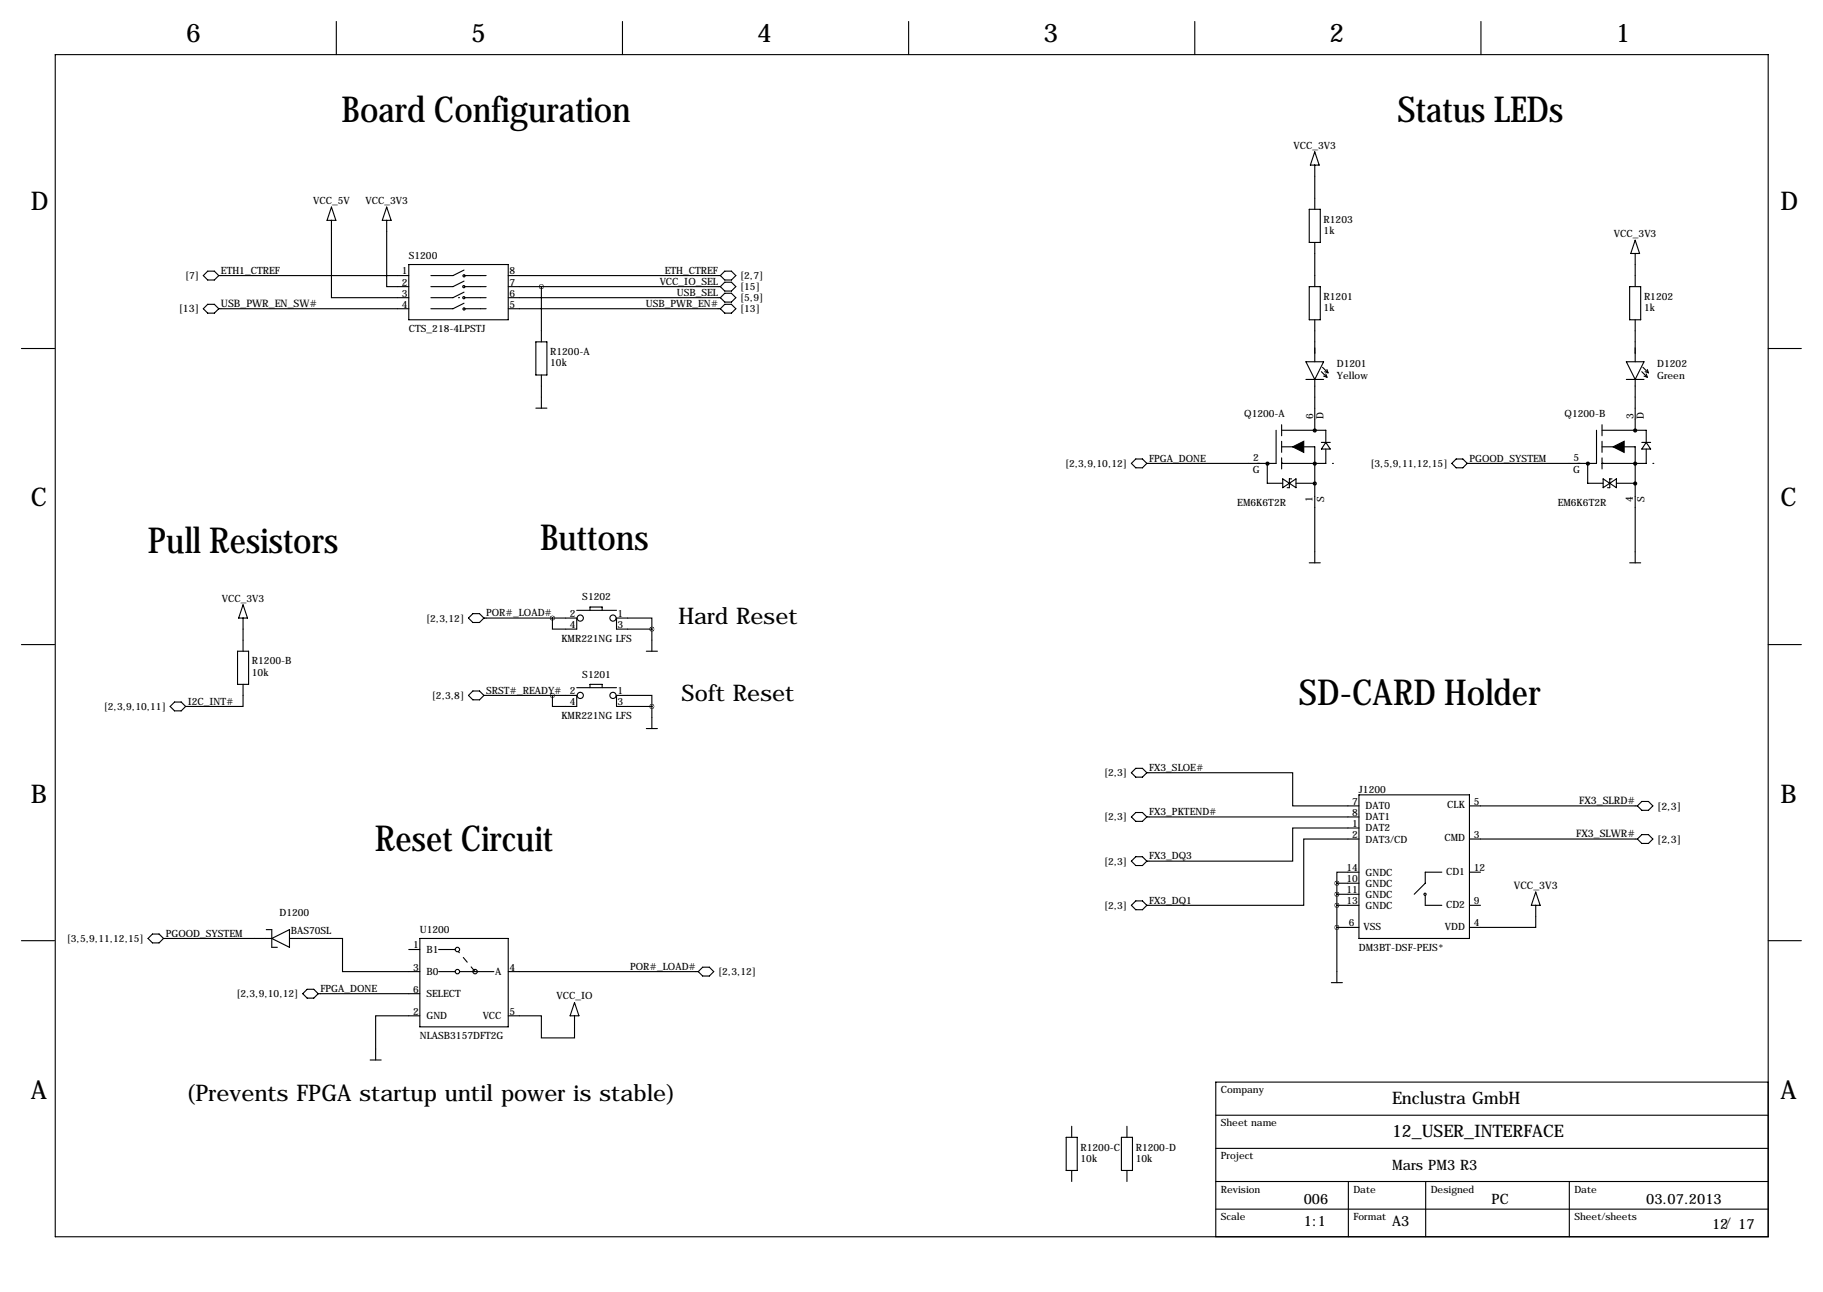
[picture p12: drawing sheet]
<svg xmlns="http://www.w3.org/2000/svg" width="419mm" height="297mm" viewBox="0 0 419 297" stroke-linecap="round" stroke-linejoin="round" font-family="sans-serif">
<g fill="none" stroke="#000" stroke-width=".25">
<path d="M12.7 12.6h393.8v271.7h-393.8zM77.3 4.9v7.7M143.1 4.9v7.7M208.9 4.9v7.7M274.7 4.9v7.7M340.5 4.9v7.7M302.3 38v10.1M302.3 34.9l1 3.1h-2.1zM76.2 50.7v17.7h17.8M76.2 47.6l1 3.1h-2zM88.9 50.7v15.2h5.1M88.9 47.6l1 3.1h-2z"/>
<path d="M301 48.1h2.5v7.6h-2.5zM302.3 55.7v10.2M375.9 58.3v7.6M375.9 55.2l1 3.1h-2zM46.7 63.4l1.1-1.1h1.5l1 1.1-1 1h-1.5zM46.7 71l1.1-1h1.5l1 1-1 1h-1.5zM50.3 63.4h43.7M50.3 71h43.7M94 60.8h22.8v12.7h-22.8zM105.4 68.4h.1M106.7 64.6l-2.6 1.3h-5M106.7 65.9h5.1"/>
<path d="M106.7 62.1l-2.6 1.3h-5M106.7 63.4h5.1M106.7 67.2l-2.6 1.2h-5M106.7 68.4h5.1M106.7 69.7l-2.6 1.3h-5M106.7 71h5.1M116.8 65.9h48.8M116.8 63.4h48.8M116.8 68.4h48.8M116.8 71h48.8M123.2 78.6h2.5v7.6h-2.5zM124.5 65.9v12.7"/>
<path d="M166.6 62.3h1.5l1.1 1.1-1.1 1h-1.5l-1-1zM166.6 67.4h1.5l1.1 1-1.1 1.1h-1.5l-1-1.1zM166.6 70h1.5l1.1 1-1.1 1h-1.5l-1-1zM166.6 64.9h1.5l1.1 1-1.1 1h-1.5l-1-1zM301 65.9h2.5v7.6h-2.5zM302.3 73.5v9.7M374.6 65.9h2.6v7.6h-2.6zM375.9 73.5v9.7M4.9 80.1h7.6M123.2 93.8h2.5M124.5 86.2v7.6M293.4 98.9v7.6h-29.7"/>
<path d="M294.6 97.6v2.6M294.6 98.9h10.2v2.8M300.2 83.2h4.1l-2 4zM300.2 87.2h4.1M302.3 87.2v11.7M303.8 85.5l1.3 1.2M304 84.4l1.3 1.3M304.3 86.5l.8 .2M304.5 85.5l.8 .2M304.8 86l.3 .7M305.1 84.9l.2 .8M367 98.9v7.6h-29.7"/>
<path d="M368.3 98.9h10.2v2.8M368.3 97.6v2.6M373.9 83.2h4.1l-2.1 4zM373.9 87.2h4.1M375.9 87.2v11.7M377.4 85.5l1.3 1.2M377.7 84.4l1.3 1.3M378 86.5l.7 .2M378.2 85.5l.8 .2M378.5 86l.2 .7M378.7 84.9l.3 .8M406.5 80.1h7.6"/>
<path d="M261.1 105.5h1.5l1.1 1-1.1 1.1h-1.5l-1-1.1zM291.3 106.5v4.6h3.6M294.6 106.5h.1M294.6 101.5v2.5M294.6 105.3v2.5M294.6 102.7h2.6M294.9 110.1v2l3-2v2zM296.9 110.1h-.5v2h-.5M297.9 111.1h4.4M299.7 102.7h2.6v26.7M303.8 101.7h2M304.8 103.2v3.3h-10.2"/>
<path d="M304.8 101.7l1 1.5h-2zM306.3 106.5h.1M333.8 106.5l1-1h1.5l1 1-1 1.1h-1.5zM365 106.5v4.6h3.6M368.3 106.5h.1M368.3 102.7h2.5M368.3 101.5v2.5M368.3 105.3v2.5M368.6 110.1l3 2v-2l-3 2zM370.6 110.1h-.5v2h-.5M371.6 111.1h4.3M373.4 102.7h2.5v26.7"/>
<path d="M377.4 101.7h2.1M378.5 103.2v3.3h-10.2M378.5 101.7l1 1.5h-2.1zM380 106.5h.1M55.9 139.1l1 3h-2zM301 129.4h2.5M374.6 129.4h2.6M4.9 148.2h7.6M54.6 149.7h2.5v7.6h-2.5zM55.9 157.3v5.1h-13.2M55.9 142.1v7.6M107.7 142.1l1-1h1.5l1.1 1-1.1 1h-1.5z"/>
<path d="M107.7 159.9l1-1h1.5l1.1 1-1.1 1h-1.5zM111.3 142.1h21.3v2.5h-5.6v-2.5M111.3 159.9h21.3v2.5h-5.6v-2.5M132.6 140.3h9.1M132.6 158.1h9.1M135.6 140.3v-.7h2.8v.7M135.6 158.1v-.8h2.8v.8M141.7 142.1h8.2v2.5h-8.2zM141.7 159.9h8.2v2.5h-8.2zM148.6 149.7h2.5M149.9 144.6v5.1M406.5 148.2h7.6"/>
<path d="M39.1 162.4l1-1h1.6l1 1-1 1h-1.6zM148.6 167.5h2.5M149.9 162.4v5.1M261.1 176.6h1.5l1.1 1.1-1.1 1h-1.5l-1-1zM263.7 177.7h33.5v7.6h15.2M261.1 186.8h1.5l1.1 1-1.1 1h-1.5l-1-1zM261.1 197h1.5l1.1 1-1.1 1h-1.5l-1-1zM263.7 187.8h48.7M312.4 190.4h-15.2v7.6h-33.5M312.4 192.9h-12.7v15.2h-36M312.4 182.7h25.4v33.1h-25.4zM337.8 185.3h38.6"/>
<path d="M337.8 192.9h38.6M376.4 192.9l1-1h1.6l1 1-1 1h-1.6zM377.4 184.3h1.6l1 1-1 1h-1.6l-1-1zM4.9 216.3h7.6M35.1 214.7h1.5l1 1.1-1 1h-1.5l-1.1-1zM37.6 215.8h24.9M61.2 213.7h1.3v4.1h1.3M62.5 215.8l4-2.1v4.1zM66.5 215.8h12.2v7.6h17.8M94 218.3h2.5M96.5 215.8h20.3v20.3h-20.3zM100.8 218.3h3.8"/>
<path d="M261.1 207.1h1.5l1.1 1-1.1 1.1h-1.5l-1-1.1zM307.3 208.1h5.1M307.3 203.1h5.1M307.3 205.6h5.1M307.3 213.2h5.1M307.3 203.1v22.8M312.4 200.5h-5.1v2.6M327.7 205.9v2.2h3.8M331.5 200.5h-3.8v2.6l-2.6 2.5M337.8 208.1h2.6M337.8 200.5h2.6M353.1 208.1v5.1h-15.3"/>
<path d="M353.1 205.1l1 3h-2.1zM406.5 216.3h7.6M69.6 228.5l1-1.1h1.5l1.1 1.1-1.1 1h-1.5zM73.2 228.5h23.3M96.5 233.5h-10.1v10.2M100.8 223.4h3.8M105.7 223.4h7.8M116.8 233.5h7.7v5.1h7.6v-5.1M116.8 223.4h43.7M132.1 230.5l1 3h-2zM160.5 223.4l1-1h1.6l1 1-1 1h-1.6zM306.1 225.9h2.5"/>
<path d="M85.1 243.7h2.5M246.4 258.9v2.6M259.1 258.9v2.6M279.5 256.4h127M406.5 248.8h-127v35.5M245.1 261.5h2.5v7.6h-2.5zM246.4 269.1v2.5M257.8 261.5h2.5v7.6h-2.5zM259.1 269.1v2.5M279.5 278h127M279.5 271.6h127M279.5 264h127"/>
<path d="M310 271.6v12.7M327.8 271.6v12.7M360.8 271.6v12.7"/>
<circle cx="106.6" cy="65.9" r=".25"/>
<circle cx="106.6" cy="68.4" r=".25"/>
<circle cx="106.7" cy="63.4" r=".25"/>
<circle cx="106.7" cy="71" r=".25"/>
<circle cx="133.4" cy="159.9" r=".71"/>
<circle cx="133.4" cy="142.1" r=".71"/>
<circle cx="140.9" cy="159.9" r=".71"/>
<circle cx="140.9" cy="142.1" r=".71"/>
<circle cx="105.2" cy="218.3" r=".51"/>
<circle cx="327.6" cy="205.6" r=".25"/>
<circle cx="105.2" cy="223.4" r=".51"/>
<circle cx="109.2" cy="223.4" r=".51"/>
</g>
<path d="M297.2 102.7l2.5-1.2v2.5zM370.8 102.7l2.6-1.2v2.5z" fill="#000" stroke="#000" stroke-width=".25"/>
<g fill="none" stroke="#000" stroke-width=".63">
<circle cx="302.3" cy="99" r=".15"/>
<circle cx="375.9" cy="99" r=".15"/>
<circle cx="291.4" cy="106.6" r=".15"/>
<circle cx="302.3" cy="106.6" r=".15"/>
<circle cx="302.3" cy="111.2" r=".15"/>
<circle cx="365" cy="106.6" r=".15"/>
<circle cx="375.9" cy="106.6" r=".15"/>
<circle cx="375.9" cy="111.2" r=".15"/>
</g>
<path d="M109.2 223.4l-3.8-4.6" fill="none" stroke="#000" stroke-width=".25" stroke-dasharray="1.4 1.4"/>
<path d="M149.8 144.6a.05 .05 0 0 0 .1 0 .05 .05 0 0 0-.1 0zM149.8 162.4a.05 .05 0 0 0 .1 0 .05 .05 0 0 0-.1 0zM124.4 65.9a.05 .05 0 0 0 .1 0 .05 .05 0 0 0-.1 0zM307.3 213.2a.05 .05 0 0 0 .1 0 .05 .05 0 0 0-.1 0zM307.3 208.1a.05 .05 0 0 0 .1 0 .05 .05 0 0 0-.1 0zM307.3 205.6a.05 .05 0 0 0 .1 0 .05 .05 0 0 0-.1 0zM307.3 203.1a.05 .05 0 0 0 .1 0 .05 .05 0 0 0-.1 0z" fill="#000" stroke="#000" stroke-width="1"/>
<g font-size="8.2">
<text x="78.5" y="28">Board Configuration</text>
<text x="321.3" y="28">Status LEDs</text>
<text x="34" y="127.1">Pull Resistors</text>
<text x="124.2" y="126.6">Buttons</text>
<text x="298.6" y="162.1">SD-CARD Holder</text>
<text x="86.2" y="195.6">Reset Circuit</text>
</g>
<g font-size="5.9">
<text x="42.8" y="9.8">6</text>
<text x="108.3" y="9.8">5</text>
<text x="174.1" y="9.8">4</text>
<text x="239.9" y="9.8">3</text>
<text x="305.7" y="9.8">2</text>
<text x="371.4" y="9.8">1</text>
<text x="7.1" y="48.4">D</text>
<text x="409.3" y="48.4">D</text>
<text x="7.1" y="116.4">C</text>
<text x="409.3" y="116.4">C</text>
<text x="7.1" y="184.5">B</text>
<text x="409.3" y="184.5">B</text>
<text x="7.1" y="252.6">A</text>
<text x="409.3" y="252.6">A</text>
</g>
<g font-size="5.3">
<text x="155.9" y="143.4">Hard Reset</text>
<text x="156.7" y="161.2">Soft Reset</text>
<text x="42.8" y="253.2">(Prevents FPGA startup until power is stable)</text>
</g>
<g font-size="4">
<text x="320" y="253.9">Enclustra GmbH</text>
<text x="320" y="261.5">12_USER_INTERFACE</text>
</g>
<g font-size="3.3">
<text x="320" y="269.1">Mars PM3 R3</text>
<text x="299.7" y="276.7">006</text>
<text x="299.7" y="281.8">1:1</text>
<text x="320" y="281.8">A3</text>
<text x="342.9" y="276.7">PC</text>
<text x="378.5" y="276.7">03.07.2013</text>
<text x="393.6" y="282.5">12/ 17</text>
</g>
<g font-size="2.4">
<text x="41.1" y="71.8">[13]</text>
<text x="50.8" y="70.6">USB_PWR_EN_SW#</text>
<text x="363" y="184.9">FX3_SLRD#</text>
<text x="381" y="186.1">[2,3]</text>
<text x="362.3" y="192.5">FX3_SLWR#</text>
<text x="381" y="193.7">[2,3]</text>
<text x="348" y="204.3">VCC_3V3</text>
</g>
<g font-size="2.3">
<text x="297.4" y="34.1">VCC_3V3</text>
<text x="72" y="46.8">VCC_5V</text>
<text x="84" y="46.8">VCC_3V3</text>
<text x="304.3" y="51.2">R1203</text>
<text x="304.3" y="53.7">1k</text>
<text x="94" y="59.5">S1200</text>
<text x="371" y="54.5">VCC_3V3</text>
<text x="42.6" y="64.2">[7]</text>
<text x="50.8" y="63">ETH1_CTREF</text>
<text x="92.4" y="63.1">1</text>
<text x="92.4" y="65.6">2</text>
<text x="117.1" y="63.1">8</text>
<text x="117.1" y="65.6">7</text>
<text x="151.7" y="65.5">VCC_IO_SEL</text>
<text x="152.8" y="63">ETH_CTREF</text>
<text x="170.2" y="64.2">[2,7]</text>
<text x="92.4" y="68.2">3</text>
<text x="92.4" y="70.7">4</text>
<text x="117.1" y="68.2">6</text>
<text x="117.1" y="70.7">5</text>
<text x="148.5" y="70.6">USB_PWR_EN#</text>
<text x="155.6" y="68">USB_SEL</text>
<text x="170.2" y="69.2">[5,9]</text>
<text x="170.2" y="71.8">[13]</text>
<text x="170.2" y="66.7">[15]</text>
<text x="304.3" y="68.9">R1201</text>
<text x="304.3" y="71.5">1k</text>
<text x="378" y="68.9">R1202</text>
<text x="378" y="71.5">1k</text>
<text x="94" y="76.4">CTS_218-4LPSTJ</text>
<text x="126.5" y="81.6">R1200-A</text>
<text x="126.5" y="84.2">10k</text>
<text x="307.3" y="84.4">D1201</text>
<text x="307.3" y="87.1">Yellow</text>
<text x="381" y="84.4">D1202</text>
<text x="381" y="87.1">Green</text>
<text x="286" y="95.9">Q1200-A</text>
<text x="359.7" y="95.9">Q1200-B</text>
<text x="301.9" y="96.2" transform="rotate(-90 301.9 96.2)">6</text>
<text x="304.3" y="96.4" transform="rotate(-90 304.3 96.4)">D</text>
<text x="375.5" y="96.2" transform="rotate(-90 375.5 96.2)">3</text>
<text x="377.9" y="96.4" transform="rotate(-90 377.9 96.4)">D</text>
<text x="244.8" y="107.3">[2,3,9,10,12]</text>
<text x="264.2" y="106.1">FPGA_DONE</text>
<text x="288.1" y="106">2</text>
<text x="315.1" y="107.3">[3,5,9,11,12,15]</text>
<text x="337.8" y="106.1">PGOOD_SYSTEM</text>
<text x="361.7" y="106">5</text>
<text x="288" y="108.7">G</text>
<text x="361.7" y="108.7">G</text>
<text x="284.5" y="116.3">EM6K6T2R</text>
<text x="301.8" y="115.4" transform="rotate(-90 301.8 115.4)">1</text>
<text x="304.4" y="115.4" transform="rotate(-90 304.4 115.4)">S</text>
<text x="358.1" y="116.3">EM6K6T2R</text>
<text x="375.4" y="115.4" transform="rotate(-90 375.4 115.4)">4</text>
<text x="378" y="115.4" transform="rotate(-90 378 115.4)">S</text>
<text x="51" y="138.3">VCC_3V3</text>
<text x="98" y="142.9">[2,3,12]</text>
<text x="111.8" y="141.7">POR#_LOAD#</text>
<text x="131" y="141.8">2</text>
<text x="133.9" y="138">S1202</text>
<text x="142" y="141.8">1</text>
<text x="129.1" y="147.5">KMR221NG LFS</text>
<text x="131" y="144.4">4</text>
<text x="142" y="144.4">3</text>
<text x="57.9" y="152.8">R1200-B</text>
<text x="57.9" y="155.3">10k</text>
<text x="133.9" y="155.8">S1201</text>
<text x="99.3" y="160.7">[2,3,8]</text>
<text x="111.8" y="159.5">SRST#_READY#</text>
<text x="131" y="159.6">2</text>
<text x="142" y="159.6">1</text>
<text x="23.9" y="163.2">[2,3,9,10,11]</text>
<text x="43.2" y="162">I2C_INT#</text>
<text x="129.1" y="165.3">KMR221NG LFS</text>
<text x="131" y="162.2">4</text>
<text x="142" y="162.2">3</text>
<text x="253.8" y="178.5">[2,3]</text>
<text x="264.2" y="177.3">FX3_SLOE#</text>
<text x="310.8" y="185">7</text>
<text x="312.4" y="182.2">J1200</text>
<text x="332.7" y="185.8">CLK</text>
<text x="338.8" y="185">5</text>
<text x="253.8" y="188.6">[2,3]</text>
<text x="264.2" y="187.4">FX3_PKTEND#</text>
<text x="310.8" y="187.6">8</text>
<text x="310.8" y="190.1">1</text>
<text x="313.9" y="186.1">DAT0</text>
<text x="313.9" y="188.6">DAT1</text>
<text x="313.9" y="191.2">DAT2</text>
<text x="264.2" y="197.6">FX3_DQ3</text>
<text x="310.8" y="192.6">2</text>
<text x="313.9" y="193.7">DAT3/CD</text>
<text x="332.1" y="193.5">CMD</text>
<text x="338.8" y="192.6">3</text>
<text x="253.8" y="198.8">[2,3]</text>
<text x="309.5" y="200.3">14</text>
<text x="309.5" y="202.8">10</text>
<text x="313.9" y="201.3">GNDC</text>
<text x="313.9" y="203.9">GNDC</text>
<text x="332.5" y="201.1">CD1</text>
<text x="338.8" y="200.3">12</text>
<text x="253.8" y="208.9">[2,3]</text>
<text x="264.2" y="207.7">FX3_DQ1</text>
<text x="309.5" y="205.3">11</text>
<text x="309.5" y="207.9">13</text>
<text x="313.9" y="206.4">GNDC</text>
<text x="313.9" y="208.9">GNDC</text>
<text x="332.5" y="208.7">CD2</text>
<text x="338.8" y="207.9">9</text>
<text x="38.1" y="215.4">PGOOD_SYSTEM</text>
<text x="64.3" y="210.7">D1200</text>
<text x="66.8" y="214.8">BAS70SL</text>
<text x="96.5" y="214.5">U1200</text>
<text x="310.1" y="213">6</text>
<text x="313.4" y="213.8">VSS</text>
<text x="332.2" y="213.8">VDD</text>
<text x="338.8" y="213">4</text>
<text x="15.4" y="216.6">[3,5,9,11,12,15]</text>
<text x="94.9" y="218">1</text>
<text x="98" y="219.1">B1</text>
<text x="312.4" y="218.6">DM3BT-DSF-PEJS*</text>
<text x="94.9" y="223.1">3</text>
<text x="98" y="224.2">B0</text>
<text x="113.9" y="224.2">A</text>
<text x="117.1" y="223.1">4</text>
<text x="144.9" y="223">POR#_LOAD#</text>
<text x="165.1" y="224.2">[2,3,12]</text>
<text x="54.3" y="229.3">[2,3,9,10,12]</text>
<text x="73.7" y="228.1">FPGA_DONE</text>
<text x="94.9" y="228.2">6</text>
<text x="94.9" y="233.3">2</text>
<text x="98" y="229.3">SELECT</text>
<text x="117.1" y="233.3">5</text>
<text x="127.9" y="229.7">VCC_IO</text>
<text x="96.5" y="239">NLASB3157DFT2G</text>
<text x="98" y="234.3">GND</text>
<text x="111" y="234.3">VCC</text>
<text x="280.7" y="251.3">Company</text>
<text x="280.7" y="258.9">Sheet name</text>
<text x="248.4" y="264.5">R1200-C</text>
<text x="248.4" y="267.1">10k</text>
<text x="261.1" y="264.5">R1200-D</text>
<text x="261.1" y="267.1">10k</text>
<text x="280.7" y="266.6">Project</text>
<text x="280.7" y="274.2">Revision</text>
<text x="311.1" y="274.2">Date</text>
<text x="328.9" y="274.2">Designed</text>
<text x="361.9" y="274.2">Date</text>
<text x="280.7" y="280.5">Scale</text>
<text x="311.1" y="280.5">Format</text>
<text x="361.9" y="280.5">Sheet/sheets</text>
</g>
</svg>
